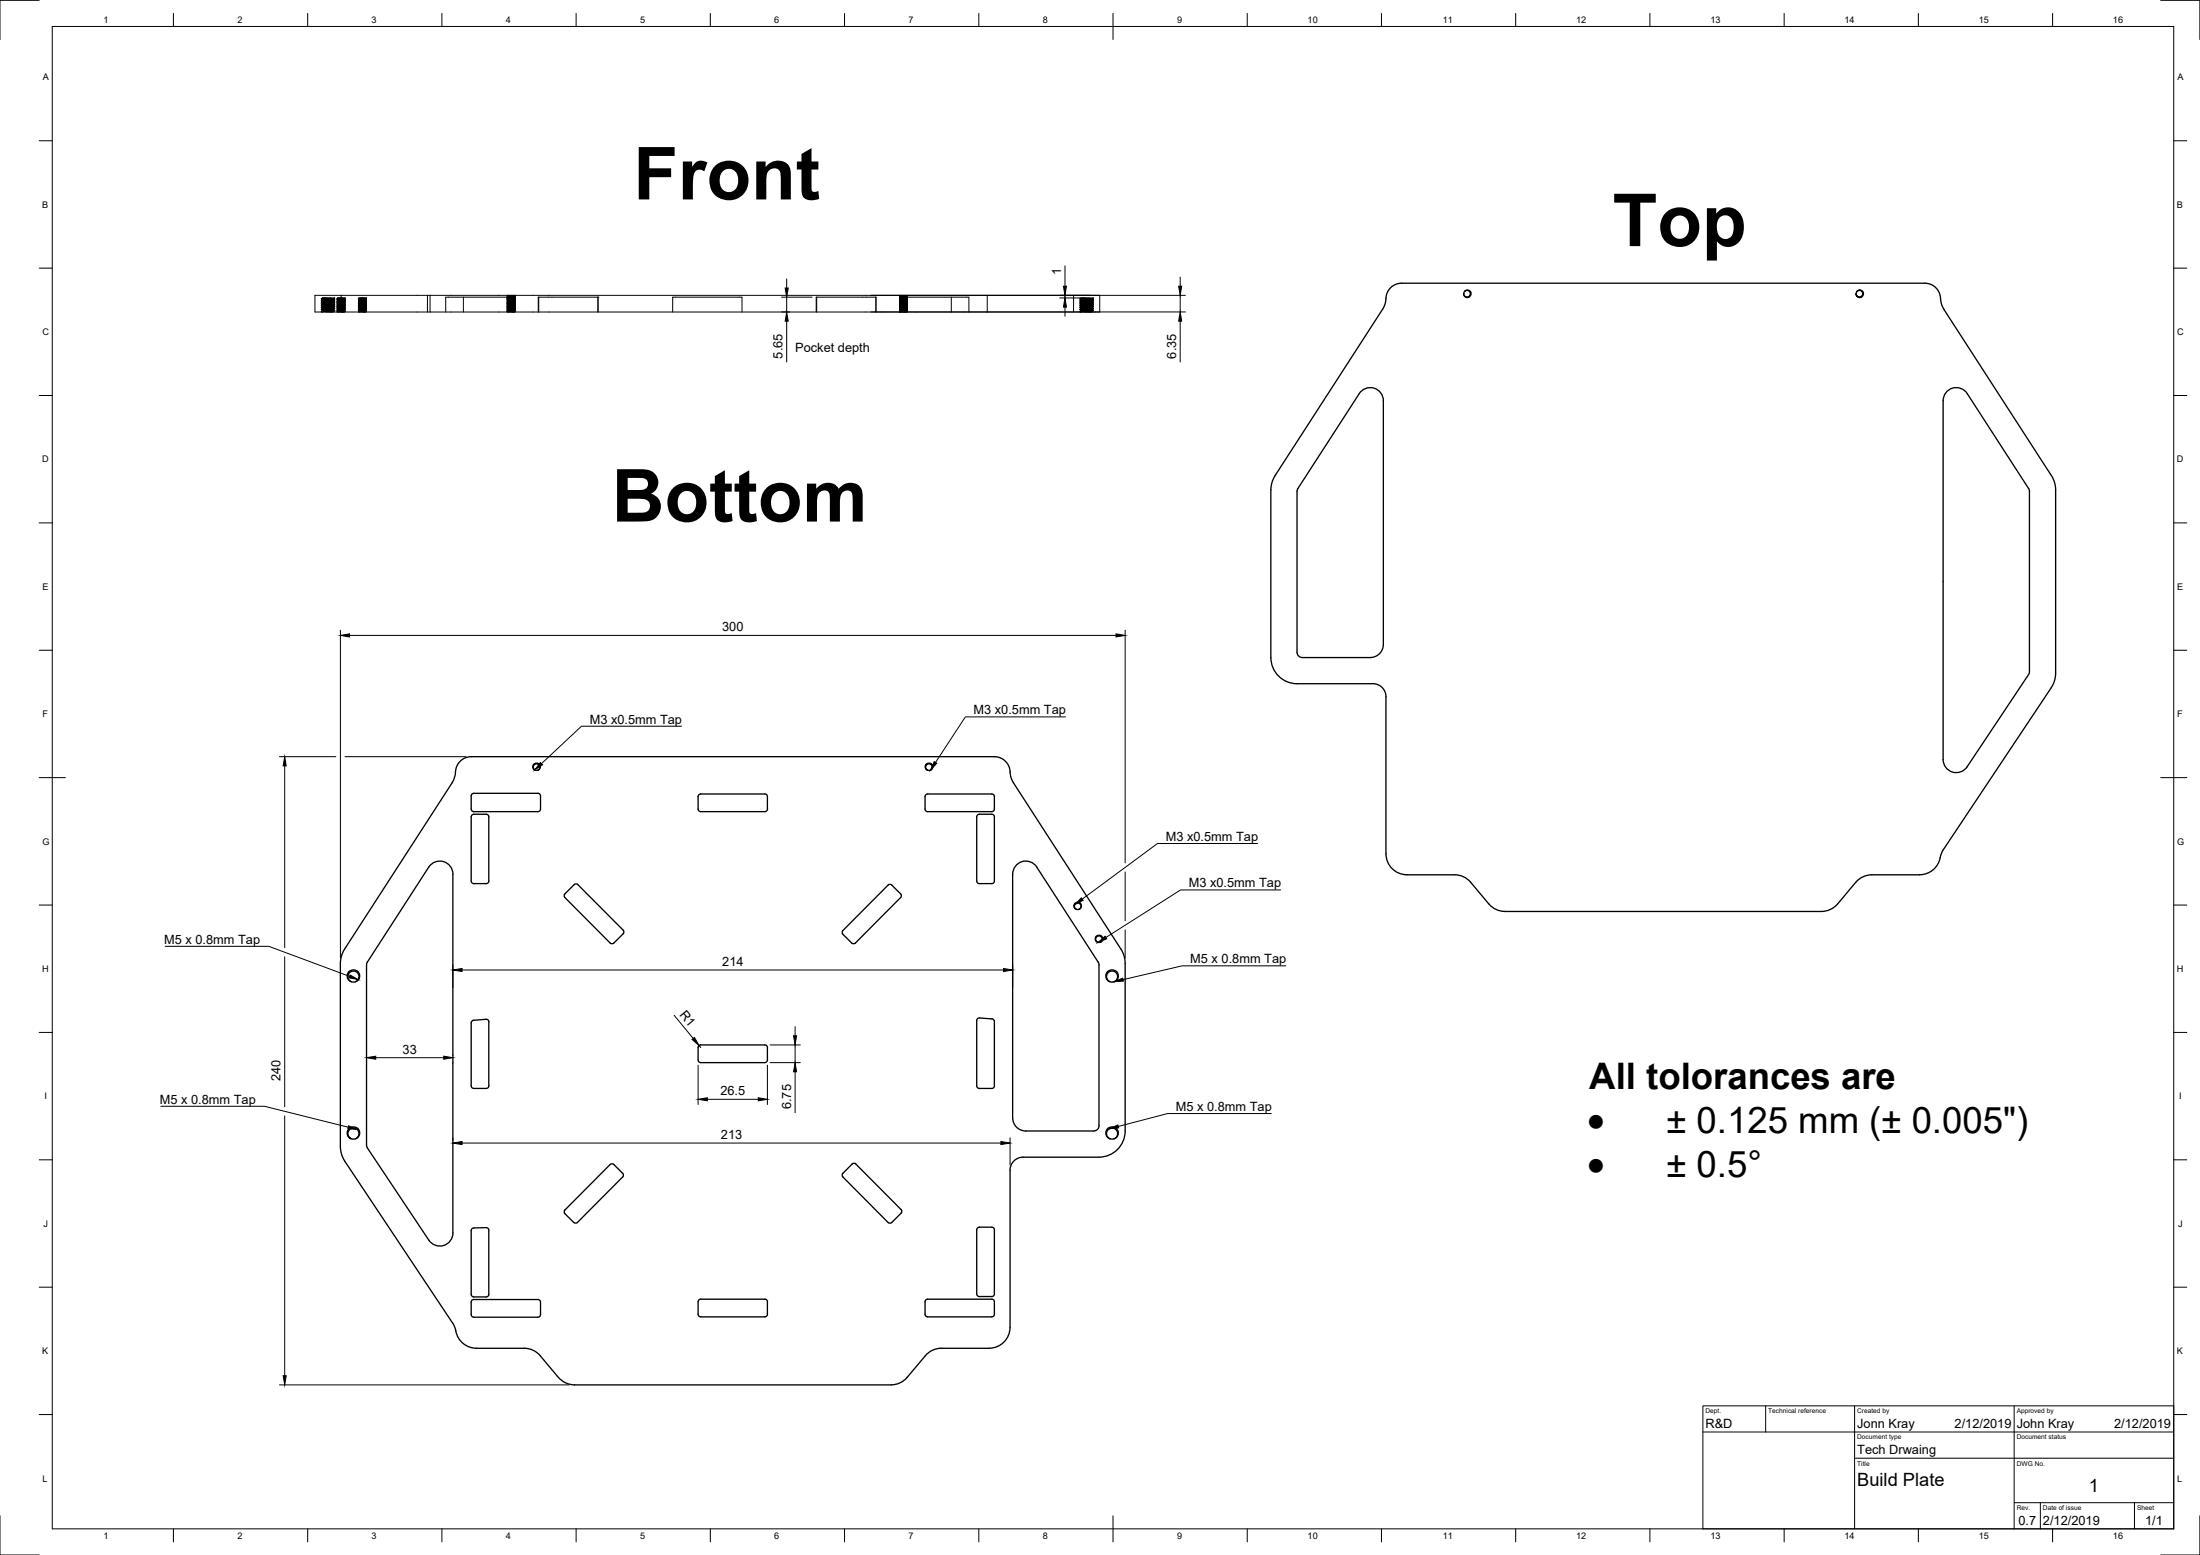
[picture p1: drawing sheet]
<svg xmlns="http://www.w3.org/2000/svg" width="841mm" height="594mm" viewBox="0 0 841 594" stroke-linecap="round" stroke-linejoin="round" font-family="sans-serif">
<!-- layer: Visible -->
<g fill="none" stroke="#000" stroke-width=".51">
<path d="M535.8 108.2h200a6.4 6.4 0 0 1 6.2 7.1l1.1 2.9M535.8 108.2a6.3 6.3 0 0 0-6.1 7.1l-1.2 2.9-41.1 63.5M559.6 112.2l.4 1.2 1.5 .2M559.9 111.3l.7-.4 .9 .2 .6 .8-.1 .8-.6 .6-.8 .1-.8-.4-.2-.8M559.9 111.3l.8-.5 .9 .2a1.41 1.41 0 0 1 .8 1.3 1.41 1.41 0 0 1-.9 1.3M559.9 111.3l-.3 .9M709.9 111.3l-.3 .9M711.5 113.6a1.43 1.43 0 0 0 .9-1.4 1.43 1.43 0 0 0-1-1.3h-.8l-.7 .4 .7-.4 1.1 .3 .4 .9-.4 1-.6 .3h-.7l-.9-1 .8 1.1 1.2 .1M743.1 118.2l41.1 63.5M519.6 150.4a5 5 0 0 1 5.6-2.1 5 5 0 0 1 3.6 4.8v93.1a5 5 0 0 1-5 5M519.6 150.4l-23.7 36.8-.1 62M485.8 187.2v64"/>
<path d="M487.4 181.7a10 10 0 0 0-1.6 5.5M775.5 186.6l.3 .8v69.5l-23.8 36.1a5 5 0 0 1-5.6 2 5 5 0 0 1-3.6-4.8v-137.1a5 5 0 0 1 3.6-4.8 5 5 0 0 1 5.6 2.1l23.5 36.3M784.2 181.7a10 10 0 0 1 1.6 5.5v70a10 10 0 0 1-1.6 5.5l-42 63.3a9.4 9.4 0 0 1-5.4 7.6l-3 .6h-18.2a8 8 0 0 0-6.1 2.9l-7 8.3a8.1 8.1 0 0 1-6.1 2.8M485.8 251.2a10 10 0 0 0 10 10h29a5 5 0 0 1 5 5v60a8 8 0 0 0 8 8M495.8 249.2l.6 1.4 1.4 .6M497.8 251.2h26M172.8 299.1l-41.1 63.5a10 10 0 0 0-1.6 5.4M204 292l-.3 1.4 1 .9M204 292a1.43 1.43 0 0 1 1.6-.4 1.43 1.43 0 0 1 .9 1.4l-.2 .7-.6 .5M205.7 294.2l.5-.5 .2-.9-.5-.7-.8-.3-.8 .3-.4 .8 .1 .8 .7 .6M205.7 294.2l-1 .1M354 292a1.43 1.43 0 0 1 1.6-.4 1.43 1.43 0 0 1 1 1.4l-.3 .7-.6 .5 .6-.8-.2-1.1-.8-.5-.9 .3-.5 1.1 .7 1.1-.9-1.1 .3-1.2"/>
<path d="M355.7 294.2l-.9 .1M380.1 289.1h-200a6.4 6.4 0 0 0-6.1 7.1l-1.2 2.8M380.1 289.1a6.3 6.3 0 0 1 6.2 7.1l1.1 2.8 41.1 63.6a9.8 9.8 0 0 1 1.6 5.4v64.1a10 10 0 0 1-10 10h-29M180.1 312.1v24.5a1.01 1.01 0 0 0 1 1h4.8a1.01 1.01 0 0 0 1-1v-24.5M186.9 312.1a1.01 1.01 0 0 0-1-1h-4.8a1.01 1.01 0 0 0-1 1M205.6 303.1h-24.5a1.01 1.01 0 0 0-1 1v5a1.01 1.01 0 0 0 1 1h24.5M205.6 303.1a1.01 1.01 0 0 1 1 1v5a1.01 1.01 0 0 1-1 1M266.9 304.3a1.01 1.01 0 0 1 1-1h24.5a1.01 1.01 0 0 1 1 1M266.9 304.3v4.8a1.01 1.01 0 0 0 1 1h24.5a1.01 1.01 0 0 0 1-1v-4.8M353.6 304.3a1.01 1.01 0 0 1 1-1h24.5a1.01 1.01 0 0 1 1.1 1M353.6 304.3v4.8a1.01 1.01 0 0 0 1 1h24.5a1.01 1.01 0 0 0 1.1-1M373.4 312.1v24.5a1.01 1.01 0 0 0 1 1h4.7a1.01 1.01 0 0 0 1.1-1"/>
<path d="M380.1 304.3v4.8M380.1 312.1v24.5M380.2 312.1a1.01 1.01 0 0 0-1.1-1h-4.7a1.01 1.01 0 0 0-1 1M173.1 334v137.1M173.1 334a5 5 0 0 0-3.5-4.8 5 5 0 0 0-5.7 2.1l-23.5 36.3M387.1 334a5 5 0 0 1 3.6-4.8 5 5 0 0 1 5.6 2.1l23.8 36.8v62l-.5 1.4-1.5 .6h-26a5 5 0 0 1-5-5v-93.1M537.8 334.2h18.3a7.9 7.9 0 0 1 6.1 2.9l7 8.3a8 8 0 0 0 6.1 2.8M238.2 355.3l-17.3-17.3a1.01 1.01 0 0 0-1.4 0l-3.5 3.5a1 1 0 0 0 0 1.4l17.2 17.4M238.2 355.3a1.01 1.01 0 0 1 0 1.4l-3.5 3.6M344.3 341.5l-3.4-3.4a1 1 0 0 0-1.4 .1l-17.3 17.3a1.01 1.01 0 0 0 0 1.4l3.4 3.4a1 1 0 0 0 1.4 0l17.3-17.4M344.3 341.5a1.01 1.01 0 0 1 0 1.4M410.8 345.2a1.44 1.44 0 0 1 1.5-.5 1.44 1.44 0 0 1 1.1 1.2l-.2 .9-.6 .6 .6-.8-.1-1-.7-.6-1.1 .2-.6 1.2 .7 1-.8-.9z"/>
<path d="M412.6 347.3l-1 .1M419 357.8l-.3 1.3 1 .9M419 357.8a1.44 1.44 0 0 1 1.6-.5 1.44 1.44 0 0 1 1 1.3l-.2 .8-.7 .6 .6-.8-.1-1-.9-.6-1.1 .3-.3 1.3 .8 .8M420.7 359.9l-1 .1M575.3 348.2h121M130.1 368v70.1M134.3 375l-1-.8-.3-1.5 .7-1.2 1.1-.5 1.4 .3 .9 1v1.5l-1.2 1.2M134.3 375l-.9-.5-.5-.8-.2-1.1 .3-.8a2.44 2.44 0 0 1 4.1-.3l.4 .9-.1 1.2-.6 1-.9 .4M135.9 375.1h-1.6M140.4 367.5l-.3 1.1v68.9l.4 1.1M233.3 360.3a1.01 1.01 0 0 0 1.4 0M424.3 375l-1-.8-.3-1.4 .7-1.3 1.2-.5 1.4 .3 .9 1.2-.2 1.5-1.1 1"/>
<path d="M424.3 375l-.8-.4-.6-.8-.2-1.1 .3-.9a2.33 2.33 0 0 1 4-.4l.5 1-.1 1.2-.6 .9-.9 .5M426 375.1h-1.7M185.8 389.4l.8 .3 .3 .7v24.4a1.01 1.01 0 0 1-1 1h-4.8a1.01 1.01 0 0 1-1-1v-24l.3-.7 .7-.3M185.8 389.4l-4.8 .4M380.1 390.3v24.5M380.2 390.3l-.3-.7-.7-.3-4.7-.4-.6 .1-.5 .6v25.2a1.01 1.01 0 0 0 1 1h4.7a1.01 1.01 0 0 0 1.1-1M266.9 400.2a.97 .97 0 0 1 1-1h24.5a1.01 1.01 0 0 1 1 1M266.9 400.2v4.7a1.01 1.01 0 0 0 1 1l24.5 .1a1.04 1.04 0 0 0 1-1.1v-4.7M130.1 438a10.3 10.3 0 0 0 1.7 5.6l41.2 61.8 1.2 3.1M133.3 431.3a2.38 2.38 0 0 1 4 .6l.2 1.2-.3 .9-1.3 1 1.2-1.2 .1-1-.4-1-1.6-.8-.8 .1-.9 .6-.5 1 .1 1 .3 .7 .9 .7-1-.7-.5-1v-1zM135.9 435h-1.6M140.4 438.6l23.6 35.2a5 5 0 0 0 5.6 2 5 5 0 0 0 3.5-4.8"/>
<path d="M424.3 435.1l-.8-.5-.7-1 .2-1.8a2.33 2.33 0 0 1 4-.4l.5 1.2-.1 1-.7 1-.8 .5M425.9 435l1.1-.9 .2-1.4-.7-1.2-1.5-.5-1.2 .5-.8 1.3 .3 1.3 1 1M426 435h-1.7M233.2 444.9l-17.2 17.4a1.03 1.03 0 0 0 0 1.4l3.3 3.3 .7 .3 .7-.3 17.3-17.3a1.01 1.01 0 0 0 0-1.5l-3.3-3.3M234.7 444.9a1.01 1.01 0 0 0-1.4 0M327.2 444.7l17.3 17.4a1 1 0 0 1 0 1.4l-3.6 3.5a1.01 1.01 0 0 1-1.4 0l-17.3-17.3M327.2 444.7a1.01 1.01 0 0 0-1.4 0l-3.6 3.6a.98 .98 0 0 0 0 1.4M391.1 442.1a5 5 0 0 0-5 5v60a8 8 0 0 1-8 8M180.4 469.4l.7-.3 4.7-.1 .6 .1 .4 .6 .1 24.8a1.01 1.01 0 0 1-1 1h-4.8a1.01 1.01 0 0 1-1-1v-24.4zM380.1 469.9v24.4M380.2 469.8a1.01 1.01 0 0 0-1.1-1h-4.7a1.01 1.01 0 0 0-1 1v24.5M205.6 496.5h-24.5a1.01 1.01 0 0 0-1 1v4.7a1.01 1.01 0 0 0 1 1h24.5"/>
<path d="M205.6 496.5a1.01 1.01 0 0 1 1 1v4.7a1.01 1.01 0 0 1-1 1M267.9 496.4h24.5M267.9 496.3a1.01 1.01 0 0 0-1 1v4.8M292.4 496.3a1.01 1.01 0 0 1 1 1v4.8M354.6 496.4h24.5M354.6 496.3a1.01 1.01 0 0 0-1 1v4.8M373.4 494.3a1.01 1.01 0 0 0 1 1h4.7a1.01 1.01 0 0 0 1.1-1M379.1 496.3a1.01 1.01 0 0 1 1.1 1M380.1 497.3v4.8M174.3 508.5a8 8 0 0 0 7.8 6.6h18.3a8 8 0 0 1 6.1 2.8M206.5 518l7 8.2a8 8 0 0 0 6.1 2.9h121.1M266.9 502.1a1.01 1.01 0 0 0 1 1h24.5a1.04 1.04 0 0 0 1-1"/>
<path d="M353.6 502.1a1.01 1.01 0 0 0 1 1h24.5a1.04 1.04 0 0 0 1.1-1M353.7 518l-6.9 8.2M378.1 515.1h-18.2a8 8 0 0 0-6.2 2.8M346.8 526.2a8 8 0 0 1-6.1 2.9"/>
</g>
<!-- layer: Hidden -->
<g fill="none" stroke="#000" stroke-width=".38">
<path d="M122.9 117.5l.4 .3-.5 .3 .5 .5-.4 .3 .1 .3M123.3 113.8l-.5 .5 .5 .2M123.3 114.5v.1M123.3 116.9v.1M123.3 118.5v.2M123.3 117l-.5 .5M123.3 114.6l-.5 .3 .5 .5-.5 .3 .5 .5-.5 .5 .5 .3M123.9 113.8l3.6 .3-4.2 .4 4.2 .4-4.2 .4 4.2 .4-4.2 .4 4.2 .4-4.2 .4 4.2 .4-4.2 .4 4.2 .4-4.2 .4 4.2 .4-2.9 .3M126.5 113.8h-3.2l4.2 .4-4.2 .4 4.2 .4-4.2 .4 4.2 .4-4.2 .4 4.2 .4-4.2 .4 4.2 .4-4.2 .4 4.2 .4-4.2 .4 4.2 .4-1.3 .2M126.5 113.8l-3.7 .3 5.2 .4-5.1 .4 5.1 .4-5.1 .4 5.1 .4-5.1 .4 5 .4-5 .4 5.1 .4-5.1 .4 5.1 .4-5.2 .4 4.3 .3M126.5 113.8h1.5l-.5 .3 .5 .4-.5 .4 .5 .6M127.5 116.6l.5 .3-.5 .4 .5 .4-.5 .4 .5 .4-.5 .4 .3 .3"/>
<path d="M127.5 116.5v.1M127.8 113.8l-4.9 .5 5.1 .4-5.2 .4 5.2 .4-5.2 .4 5.2 .4-5.2 .4 5.2 .4-5.1 .4 5.1 .4-5.1 .4 5.1 .4-5.1 .4 .8 .1M128 115.5l-.5 .2 .5 .4-.5 .5M128.9 117.5l.2 .3-.2 .3 .2 .2M128.9 119.1l.1 .1M129.1 113.8h2M129.1 113.8l-.2 .3 .2 .2M129.1 113.8l2.6 .3-2.6 .2 2.6 .3-2.6 .2 2.6 .3-2.6 .2 2.6 .3-2.6 .2 2.6 .3-2.6 .2 2.6 .3-2.6 .2 2.6 .3-2.6 .2 2.6 .3-2.6 .2 2.6 .3-2.6 .2 2.6 .3-2.6 .2 2.6 .3-.9 .1M129.1 118.3l-.2 .2 .2 .3-.2 .3M129.1 116.8l-.2 .2 .2 .3-.2 .2M129.1 116.3l-.2 .2 .2 .3M129.1 115.8l-.2 .2 .2 .3"/>
<path d="M129.1 114.8l-.2 .2 .2 .3-.2 .3 .2 .2M129.1 114.3l-.2 .2 .2 .3M129.1 114.3h.1M129.1 114.8h.1M129.1 115.8h.1M129.1 116.3h.1M129.1 116.8v.1M129.1 118.3v.1M129.5 113.8l2.2 .2-2.6 .3 2.6 .2-2.6 .3 2.6 .2-2.6 .3 2.6 .2-2.6 .3 2.6 .2-2.6 .3 2.6 .2-2.6 .3 2.6 .2-2.6 .3 2.6 .2-2.6 .3 2.6 .2-2.6 .3 2.6 .2-2.6 .3 2.6 .2-1.9 .2M130.4 112.8v6.4M131.7 115.1l.2 .1-.2 .3M131.7 119.1l.1 .1"/>
<path d="M131.7 117.6l.2 .2-.2 .2 .2 .3-.2 .2 .2 .4-.2 .1M131.7 117.1l.2 .2-.2 .2M131.7 115.6l.2 .3M131.7 114.6l.2 .1-.2 .3M131.7 114.5v.1M131.7 115v.1M131.7 115.5v.1M131.7 117v.1M131.7 117.5v.1M131.7 119v.1M131.8 113.8l-2.9 .3 3 .3-3 .2 3 .3-3 .2 3 .3-3 .2 3 .3-3 .2 3 .3-3 .2 3 .3-3 .2 3 .3-3 .2 3 .3-3 .2 3 .3-3 .2 3 .3-3 .2 .6 .1M131.9 113.8l-3 .2 3 .3-3 .2 3 .2-3 .3 3 .2-3 .3 3 .3-3 .2 3 .2-3 .3 3 .2-3 .3 3 .2-3 .3 3 .2-3 .3 3 .2-3 .3 3 .2-3 .3 2.6 .2"/>
<path d="M131.9 115.9l-.2 .1 .2 .3-.2 .2 .2 .4-.2 .1M131.9 113.9l-.2 .1 .2 .3-.2 .2M131.9 113.8v.1M137 117.5l.3 .3-.3 .3 .3 .2M137 119.1l.1 .1M137.3 113.8h1.9M137.3 113.8l-.3 .3 .3 .2M137.3 113.8l2.5 .3-2.5 .2 2.5 .3-2.5 .2 2.5 .3-2.5 .2 2.5 .3-2.5 .2 2.5 .3-2.5 .2 2.5 .3-2.5 .2 2.5 .3-2.5 .2 2.5 .3-2.5 .2 2.5 .3-2.5 .2 2.5 .3-2.5 .2 2.5 .3-.9 .1M137.3 118.3l-.3 .2 .3 .3-.3 .3M137.3 116.8l-.3 .2 .3 .3-.3 .2M137.3 116.3l-.3 .2 .3 .3M137.3 115.8l-.3 .2 .3 .3"/>
<path d="M137.3 114.8l-.3 .2 .3 .3-.3 .3 .3 .2M137.3 114.3l-.3 .2 .3 .3M137.3 114.3h.1M137.3 114.8h.1M137.3 115.8h.1M137.3 116.3h.1M137.3 116.8v.1M137.3 118.3v.1M137.6 113.8l2.2 .2-2.5 .3 2.5 .2-2.5 .3 2.5 .2-2.5 .3 2.5 .2-2.5 .3 2.5 .2-2.5 .3 2.5 .2-2.5 .3 2.5 .2-2.5 .3 2.5 .2-2.5 .3 2.5 .2-2.5 .3 2.5 .2-2.5 .3 2.5 .2-1.8 .2M139.2 113.8l-2.2 .2 3.1 .3-3.1 .2 3.1 .3-3.1 .2 3.1 .3-3.1 .2 3.1 .3-3.1 .2 3.1 .3-3.1 .2 3.1 .3-3.1 .2 3.1 .3-3.1 .2 3.1 .3-3.1 .2 3.1 .3-3.1 .2 3.1 .3-3.1 .2 2.7 .2M139.2 113.8h.9M139.8 117.1l.3 .2-.3 .2"/>
<path d="M139.8 119.1l.2 .1M139.8 117.6l.3 .2-.3 .2 .3 .3-.3 .2 .3 .4-.3 .1M139.8 115.6l.3 .3M139.8 115.1l.3 .1-.3 .3M139.8 114.6l.3 .1-.3 .3M139.8 114.5v.1M139.8 115v.1M139.8 115.5v.1M139.8 117v.1M139.8 117.5v.1M139.8 119v.1M140 113.8l-3 .3 3.1 .3-3.1 .2 3.1 .3-3.1 .2 3.1 .3-3.1 .2 3.1 .3-3.1 .2 3.1 .3-3.1 .2 3.1 .3-3.1 .2 3.1 .3-3.1 .2 3.1 .3-3.1 .2 3.1 .3-3.1 .2 3.1 .3-3.1 .2 .6 .1"/>
<path d="M140.1 115.9l-.3 .1 .3 .3-.3 .2 .3 .4-.3 .1M140.1 113.9l-.3 .1 .3 .3-.3 .2M140.1 113.8v.1M163.4 112.8v6.4M177.1 113.5v5.7M193.8 113v.1M193.8 113.5v.1M193.8 114v.1M193.8 114.5v.1M193.8 115v.1M193.8 115.5v.1M193.8 116v.1"/>
<path d="M193.8 116.5v.1M193.8 117v.1M193.8 117.5v.1M193.8 118v.1M193.8 118.5v.1M193.8 119v.1M193.9 113l2.8 .1-2.6 .2 2.6 .3-2.6 .2 2.6 .3-2.6 .2 2.6 .3-2.6 .2 2.6 .3-2.6 .2 2.6 .3-2.6 .2 2.6 .3-2.6 .2 2.6 .3-2.6 .2 2.6 .3-2.6 .2 2.6 .3-2.6 .2 2.6 .3-2.6 .2 2.6 .3-2.6 .2 2.6 .3-.9 .1M193.9 118.6l.2 .2-.2 .2M193.9 117.6l.2 .2-.2 .2M193.9 117.1l.2 .2-.2 .2M193.9 115.1l.2 .2-.2 .2M193.9 113.1l.2 .2-.2 .2"/>
<path d="M193.9 114.6l.2 .2M193.9 113.6l.2 .2M193.9 114.1l.2 .2M193.9 115.6l.2 .2M193.9 116.1l.2 .2M193.9 116.6l.2 .2M193.9 118.1l.2 .2M193.9 119.1l.1 .1M194.1 118.3l-.2 .2M194.1 116.8l-.2 .2M194.1 116.3l-.2 .2M194.1 115.8l-.2 .2"/>
<path d="M194.1 114.8l-.2 .2M194.1 114.3l-.2 .2M194.1 113.8l-.2 .2M194.1 113.8h.1M194.1 114.3h.1M194.1 114.8h.1M194.1 115.8h.1M194.1 116.3h.1M194.1 116.8v.1M194.1 118.3v.1M194.5 112.8l2.2 .2-2.6 .3 2.6 .2-2.6 .3 2.6 .2-2.6 .3 2.6 .2-2.6 .3 2.6 .2-2.6 .3 2.6 .2-2.6 .3 2.6 .2-2.6 .3 2.6 .2-2.6 .3 2.6 .2-2.6 .3 2.6 .2-2.5 .3 2.5 .2-2.6 .3 2.6 .2-2.6 .3 2.6 .2-1.9 .2M196.1 112.8l-2.2 .2 3 .3-3 .2 3 .3-3 .2 3 .3-3 .2 3 .3-3 .2 3 .3-3 .2 3 .3-3 .2 3 .3-3 .2 3 .3-3 .2 3 .3-3 .2 3 .3-3 .2 3 .3-3 .2 3 .3-3 .2 2.6 .2"/>
<path d="M196.7 119.1l.2 .1v-5.7h-26.5v5.7M196.7 117.1l.2 .2-.2 .2M196.7 117.6l.2 .2-.2 .2 .2 .3-.2 .2 .2 .4-.2 .1M196.7 115.6l.2 .3M196.7 115.1l.2 .1-.2 .3M196.7 114.6l.2 .1-.2 .3M196.7 113.6l.2 .1-.2 .3 .2 .4-.2 .1M196.7 113.1l.2 .1-.2 .3M196.7 113v.1M196.7 113.5v.1M196.7 114.5v.1M196.7 115v.1"/>
<path d="M196.7 115.5v.1M196.7 117v.1M196.7 117.5v.1M196.7 119v.1M196.8 112.8l-2.9 .3 3 .3-3 .2 3 .3-3.1 .2 3.1 .3-3 .2 3 .3-3 .2 3 .3-3 .2 3 .3-3 .2 3 .3-3 .2 3 .3-3 .2 3 .3-3 .2 3 .3-3 .2 3 .3-3 .2 3 .3-3 .2 .6 .1M196.9 115.9l-.2 .1 .2 .3-.2 .2 .2 .4-.2 .1M196.9 112.9l-.2 .1M196.9 112.8v.1M206 113.5v5.7M228.6 113.5h.1M228.6 113.5h-22.8v5.7M228.6 113.5v5.7"/>
<path d="M257.2 119.2v-5.7h26.5v5.7M312.2 113.5l-.2 5.7M312.2 113.5h22.7v5.7M312.2 113.5v5.7M343.9 113.1l.2-.3 2.6 .3-2.6 .2 2.6 .3-2.6 .2 2.6 .3-2.6 .2 2.6 .3-2.6 .2 2.6 .3-2.6 .2 2.6 .3-2.6 .2 2.6 .3-2.6 .2 2.6 .3-2.6 .2 2.6 .3-2.6 .2 2.6 .3-2.6 .2 2.6 .3-2.6 .2 2.6 .3-2.6 .2 2.6 .3-.9 .1M343.9 118.6l.2 .2-.2 .2M343.9 117.6l.2 .2-.2 .2M343.9 117.1l.2 .2-.2 .2M343.9 115.1l.2 .2-.2 .2M343.9 113.1l.2 .2-.2 .2M343.9 116.1l.2 .2M343.9 114.6l.2 .2"/>
<path d="M343.9 113.6l.2 .2M343.9 114.1l.2 .2M343.9 115.6l.2 .2M343.9 116.6l.2 .2M343.9 118.1l.2 .2M344 119.2l-.1-5.7h26.5v5.7M344.1 118.3l-.2 .2M344.1 116.8l-.2 .2M344.1 116.3l-.2 .2M344.1 115.8l-.2 .2M344.1 114.8l-.2 .2M344.1 114.3l-.2 .2"/>
<path d="M344.1 113.8l-.2 .2M344.1 113.8h.1M344.1 114.3h.1M344.1 114.8h.1M344.1 115.8h.1M344.1 116.3h.1M344.1 116.8v.1M344.1 118.3v.1M344.5 112.8l2.2 .2-2.6 .3 2.6 .2-2.6 .3 2.6 .2-2.6 .3 2.6 .2-2.6 .3 2.6 .2-2.6 .3 2.6 .2-2.6 .3 2.6 .2-2.6 .3 2.6 .2-2.6 .3 2.6 .2-2.6 .3 2.6 .2-2.5 .3 2.5 .2-2.6 .3 2.6 .2-2.6 .3 2.6 .2-1.9 .2M346.1 112.8l-2.2 .2 3 .3-3 .2 3 .3-3 .2 3 .3-3 .2 3 .3-3 .2 3 .3-3 .2 3 .3-3 .2 3 .3-3 .2 3 .3-3 .2 3 .3-3 .2 3 .3-3 .2 3 .3-3 .2 3 .3-3 .2 2.6 .2M346.7 119.1l.2 .1M346.7 117.6l.2 .2-.2 .2 .2 .3-.2 .2 .2 .4-.2 .1"/>
<path d="M346.7 117.1l.2 .2-.2 .2M346.7 115.6l.2 .3M346.7 115.1l.2 .1-.2 .3M346.7 114.6l.2 .1-.2 .3M346.7 113.6l.2 .1-.2 .3 .2 .4-.2 .1M346.7 113.1l.2 .1-.2 .3M346.7 113v.1M346.7 113.5v.1M346.7 114.5v.1M346.7 115v.1M346.7 115.5v.1M346.7 117v.1"/>
<path d="M346.7 117.5v.1M346.7 119v.1M346.9 112.8l-3 .3 3 .3-3 .2 3 .3-3 .2 3 .3-3 .2 3 .3-3 .2 3 .3-3 .2 3 .3-3 .2 3 .3-3 .2 3 .3-3 .2 3 .3-3 .2 3 .3-3 .2 3 .3-3 .2 3 .3-3 .2 .6 .1M346.9 115.9l-.2 .1 .2 .3-.2 .2 .2 .4-.2 .1M346.9 112.9l-.2 .1M346.9 112.8v.1M363.7 113.5v5.7M377.4 112.8v6.4M410.4 112.8v6.4M412.9 117.5l.4 .2-.4 .4 .4 .5-.4 .3 .1 .3M413.3 113.8l4.2 .4-4.2 .4 4.2 .4-4.2 .4 4.2 .4-4.2 .4 4.2 .4-4.2 .4 4.2 .4-4.2 .4 4.2 .5-4.2 .3 4.2 .4-1.3 .2M413.3 117l-.4 .5"/>
<path d="M413.3 114.6l-.4 .3 .4 .5-.4 .3 .4 .4-.4 .6 .4 .3M413.3 114.5v.1M413.3 116.9v.1M413.3 118.5v.2M413.9 113.8l3.6 .3-4.2 .4 4.2 .4-4.2 .4 4.2 .4-4.2 .4 4.2 .4-4.2 .4 4.2 .4-4.2 .4 4.2 .4-4.2 .4 4.2 .4-2.9 .3M416.5 113.8h-3.2l-.4 .5 .4 .2M416.5 113.8l-3.6 .3 5.1 .4-5.1 .4 5 .4-5 .4 5.1 .4-5.1 .4 5.1 .4-5.1 .4 5.1 .4-5.1 .4 5.1 .4-5.1 .4 4.2 .3M416.5 113.8h1.5l-.5 .3 .5 .4-.5 .4 .5 .6M417.5 116.6l.5 .3-.5 .5 .5 .3-.5 .5 .5 .3-.5 .4 .3 .3M417.5 116.5v.1M417.8 113.8l-4.9 .5 5.1 .4-5.1 .4 5.1 .4-5.1 .4 5.1 .4-5.1 .4 5.1 .4-5.1 .4 5.1 .4-5.1 .4 5.1 .4-5.1 .4 .8 .1M418 115.5l-.5 .3 .5 .5-.5 .3"/>
</g>
<!-- layer: Visible -->
<path d="M164.4 112.8h256v6.4h-256M164.4 112.8h-44v6.4h44M164.4 112.8v6.4" fill="none" stroke="#000" stroke-width=".38"/>
<!-- layer: Border -->
<g fill="none" stroke="#000" stroke-width=".38">
<path d="M15 .1h-15v15M20 10.1h811v574h-811zM66.3 5.1v5M117.6 5.1v5M168.9 5.1v5M220.2 5.1v5M271.5 5.1v5M322.9 5.1v5M374.2 5.1v5M425.5 5.1v10M476.8 5.1v5M528.1 5.1v5"/>
<path d="M579.4 5.1v5M630.7 5.1v5M682.1 5.1v5M733.4 5.1v5M784.7 5.1v5M826 .1h15v15M15 53.8h5M831 53.8h5M15 102.4h5M831 102.4h5M15 151.1h5M831 151.1h5"/>
<path d="M15 199.8h5M831 199.8h5M15 248.4h5M831 248.4h5M15 297.1h10M826 297.1h10M15 345.8h5M831 345.8h5M15 394.4h5M831 394.4h5M15 443.1h5M831 443.1h5"/>
<path d="M15 491.8h5M831 491.8h5M15 540.4h5M831 540.4h5M0 579.1v15h15M425.5 579.1v10M841 579.1v15h-15M66.3 584.1v5M117.6 584.1v5M168.9 584.1v5M220.2 584.1v5M271.5 584.1v5"/>
<path d="M322.9 584.1v5M374.2 584.1v5M476.8 584.1v5M528.1 584.1v5M579.4 584.1v5M630.7 584.1v5M682.1 584.1v5M733.4 584.1v5M784.7 584.1v5"/>
</g>
<!-- layer: TitleBlock -->
<path d="M651 537.1h180v47h-180zM675 537.1v10M709 537.1v47M770 537.1v47M651 547.1h180M709 557.1h122M770 574.1h61M780 574.1v10M816 574.1v10" fill="none" stroke="#000" stroke-width=".38"/>
<!-- layer: Dimensions -->
<g fill="none" stroke="#000" stroke-width=".38">
<path d="M298.7 119.2h3.2M298.7 113.5h11.8M300.7 106.5v3.5M300.7 113.5v5.7M332.9 112.8h120.3M332.9 119.2h120.3M405.1 113.8h9.4M407.1 101.6v7.7M407.1 112.8v1M407.1 117.3v3.5M451.2 105.8v3.5M451.2 112.8v6.4"/>
<path d="M300.7 122.7v15.6M451.2 122.7v15.6M130.1 240.8v125.2M133.6 242.8h293M430.1 240.8v88.8M106.8 289.1h21.6M108.8 292.6v69.4M131.9 289.1h46.2M430.1 333.1v18.6M430.1 355.2v10.8M108.8 365.5v57.3M173.1 368.6v8.6"/>
<path d="M176.6 370.6h207M387.1 368.6v8.6M257.7 387.9l7.3 8.8M267.3 399.5l.6 .7M294.4 399.2h11.5M304 392.2v3.5M304 399.2v6.8M140.1 405.8v.3M143.6 404.1h26M173.1 405.8v.3M266.9 407v15M270.4 420h19.5"/>
<path d="M293.4 407v15M294.4 406h11.5M304 409.5v15.6M108.8 426.3v99.3M173.1 434.7v1M176.6 436.7h206M386.1 434.7v10.4M106.8 529.1h110.8"/>
</g>
<g fill="#000" stroke="#000" stroke-width=".38">
<path d="M300.2 110h1.1l-.6 3.5zM407.1 113.8l.6 3.5h-1.2zM406.5 109.3h1.2l-.6 3.5zM450.6 109.3h1.1l-.5 3.5zM300.7 119.2l.6 3.5h-1.1zM451.2 119.2l.5 3.5h-1.1zM130.1 242.8l3.5-.6v1.1zM426.6 242.2l3.5 .6-3.5 .5zM108.8 289.1l.6 3.5h-1.2zM173.1 370.6l3.5-.6v1.2zM383.6 370l3.5 .6-3.5 .6zM264.6 397.1l.9-.7 1.8 3.1z"/>
<path d="M303.4 395.7h1.1l-.5 3.5zM140.1 404.1l3.5-.6v1.2zM169.6 403.5l3.5 .6-3.5 .6zM266.9 420l3.5-.6v1.2zM289.9 419.4l3.5 .6-3.5 .6zM304 406l.5 3.5h-1.1zM173.1 436.7l3.5-.6v1.2zM382.6 436.1l3.5 .6-3.5 .6zM108.2 525.6h1.2l-.6 3.5z"/>
</g>
<!-- layer: Annotations -->
<path d="M206.6 291.3l.8 .9-3 1.9zM357.1 291l1 .6-2.4 2.6zM413.4 343l.7 1-3.2 1.6zM419.8 360.1l2.6-2.4 .7 1zM133.8 372.5l3.1 1.7-3.5-.6zM425.9 375l3.3-1.3 .3 1.1zM133.3 430.1l3.2 1.4-3.5-.3zM424.1 431.2l3.3-1.4 .3 1.1z" fill="#000" stroke="#000" stroke-width=".38"/>
<path d="M260.5 277.4h-38.2l-15.3 14.4M407.3 273.9h-38.3l-11.4 17.4M480.8 322.3h-38.3l-28.8 21.2M489.6 340h-38.3l-28.6 18.2M63.1 361.5h39.7l30.8 11.5M491.5 369h-39.6l-22.6 5.3M61.5 422.6h39.6l32 8M486 425.4h-39.6l-18.9 5" fill="none" stroke="#000" stroke-width=".38"/>
<g font-size="27.9">
<text x="242.1" y="76.2">Front</text>
<text x="616.5" y="94">Top</text>
<text x="233.8" y="199.3">Bottom</text>
</g>
<g font-size="14.8">
<text x="606.8" y="433">·</text>
<text x="606.8" y="449.7">·</text>
</g>
<g font-size="14">
<text x="607.6" y="416.1">All tolorances are</text>
<text x="637.1" y="433">± 0.125 mm (± 0.005&quot;)</text>
<text x="637.1" y="449.7">± 0.5°</text>
</g>
<g font-size="7">
<text x="710" y="567.6">Build Plate</text>
<text x="798.5" y="570">1</text>
</g>
<g font-size="4.9">
<text x="405.6" y="104.9" transform="rotate(-90 405.6 104.9)">1</text>
<text x="299.2" y="137" transform="rotate(-90 299.2 137)">5.65</text>
<text x="304" y="134.4">Pocket depth</text>
<text x="449.6" y="137" transform="rotate(-90 449.6 137)">6.35</text>
<text x="276.1" y="241.2">300</text>
<text x="372.2" y="272.9">M3 x0.5mm Tap</text>
<text x="225.4" y="276.5">M3 x0.5mm Tap</text>
<text x="445.6" y="321.3">M3 x0.5mm Tap</text>
<text x="454.4" y="339">M3 x0.5mm Tap</text>
<text x="62.8" y="360.6">M5 x 0.8mm Tap</text>
<text x="276.1" y="369.1">214</text>
<text x="455" y="368">M5 x 0.8mm Tap</text>
<text x="259.6" y="387.8" transform="rotate(50 259.6 387.8)">R1</text>
<text x="153.9" y="402.5">33</text>
<text x="107.3" y="413.1" transform="rotate(-90 107.3 413.1)">240</text>
<text x="275.4" y="418.4">26.5</text>
<text x="61.1" y="421.7">M5 x 0.8mm Tap</text>
<text x="302.4" y="423.8" transform="rotate(-90 302.4 423.8)">6.75</text>
<text x="449.5" y="424.4">M5 x 0.8mm Tap</text>
<text x="275.6" y="435.1">213</text>
<text x="652" y="545.6">R&amp;D</text>
<text x="710" y="545.6">Jonn Kray</text>
<text x="747.2" y="545.6">2/12/2019</text>
<text x="771" y="545.6">John Kray</text>
<text x="808.2" y="545.6">2/12/2019</text>
<text x="710" y="555.6">Tech Drwaing</text>
<text x="771.6" y="582.7">0.7</text>
<text x="781" y="582.6">2/12/2019</text>
<text x="820.1" y="582.7">1/1</text>
</g>
<g font-size="3.5">
<text x="39.6" y="8.9">1</text>
<text x="90.8" y="8.9">2</text>
<text x="142.1" y="8.9">3</text>
<text x="193.3" y="8.9">4</text>
<text x="244.7" y="8.9">5</text>
<text x="296" y="8.9">6</text>
<text x="347.3" y="8.9">7</text>
<text x="398.6" y="8.9">8</text>
<text x="450" y="8.9">9</text>
<text x="499.9" y="8.9">10</text>
<text x="551.6" y="8.9">11</text>
<text x="602.5" y="8.9">12</text>
<text x="653.8" y="8.9">13</text>
<text x="705.1" y="8.9">14</text>
<text x="756.5" y="8.9">15</text>
<text x="807.8" y="8.9">16</text>
<text x="16.4" y="30.7">A</text>
<text x="832.4" y="30.7">A</text>
<text x="16.2" y="79.3">B</text>
<text x="832.2" y="79.3">B</text>
<text x="16.2" y="128">C</text>
<text x="832.2" y="128">C</text>
<text x="16.2" y="176.7">D</text>
<text x="832.2" y="176.7">D</text>
<text x="16.2" y="225.4">E</text>
<text x="832.2" y="225.4">E</text>
<text x="16.2" y="274">F</text>
<text x="832.2" y="274">F</text>
<text x="16.2" y="322.7">G</text>
<text x="832.2" y="322.7">G</text>
<text x="16.2" y="371.3">H</text>
<text x="832.2" y="371.3">H</text>
<text x="17" y="420">I</text>
<text x="833" y="420">I</text>
<text x="16.7" y="468.7">J</text>
<text x="832.7" y="468.7">J</text>
<text x="16.2" y="517.3">K</text>
<text x="832.2" y="517.3">K</text>
<text x="16.3" y="566">L</text>
<text x="832.3" y="566">L</text>
<text x="39.6" y="587.8">1</text>
<text x="90.8" y="587.8">2</text>
<text x="142.1" y="587.8">3</text>
<text x="193.3" y="587.8">4</text>
<text x="244.7" y="587.8">5</text>
<text x="296" y="587.8">6</text>
<text x="347.3" y="587.8">7</text>
<text x="398.6" y="587.8">8</text>
<text x="450" y="587.8">9</text>
<text x="499.9" y="587.8">10</text>
<text x="551.6" y="587.8">11</text>
<text x="602.5" y="587.8">12</text>
<text x="653.8" y="587.8">13</text>
<text x="705.1" y="587.8">14</text>
<text x="756.5" y="587.8">15</text>
<text x="807.8" y="587.8">16</text>
</g>
<g font-size="2.5">
<text x="652" y="539.9">Dept.</text>
<text x="676" y="539.9">Technical reference</text>
<text x="710" y="539.9">Created by</text>
<text x="771" y="539.9">Approved by</text>
<text x="710" y="549.9">Document type</text>
<text x="771" y="549.9">Document status</text>
<text x="710" y="559.9">Title</text>
<text x="771" y="559.9">DWG No.</text>
<text x="771" y="576.9">Rev.</text>
<text x="781" y="576.9">Date of issue</text>
<text x="817" y="576.9">Sheet</text>
</g>
</svg>
